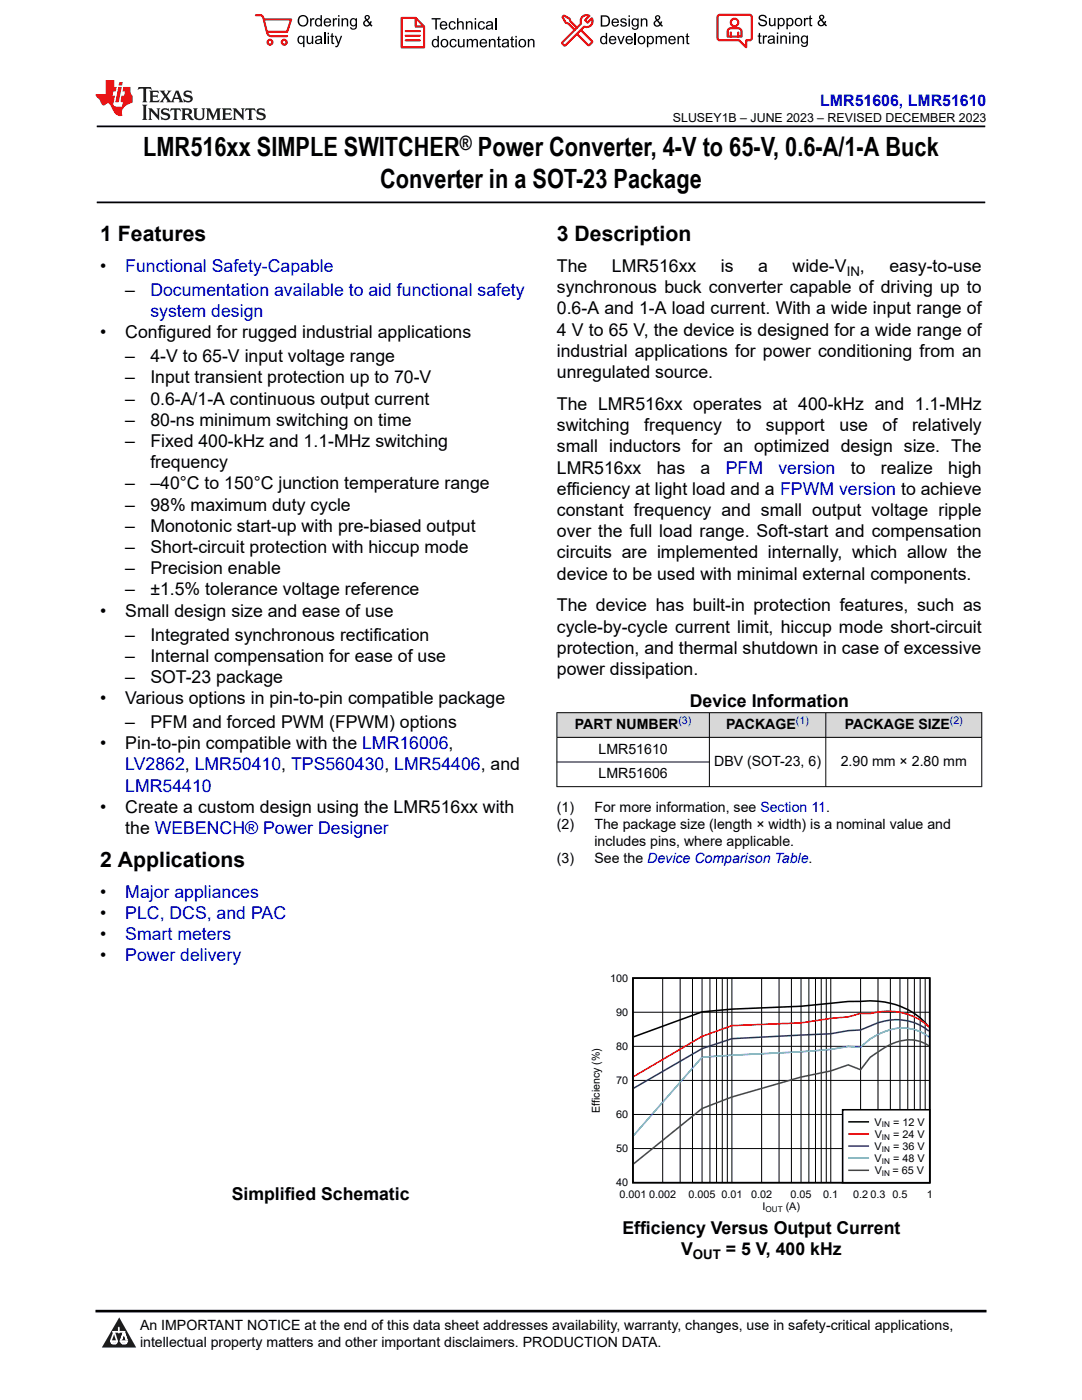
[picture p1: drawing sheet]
<svg xmlns="http://www.w3.org/2000/svg" width="216mm" height="279mm" viewBox="0 0 216 279" stroke-linecap="round" stroke-linejoin="round" font-family="sans-serif">
<path d="M19.3 25.2h177.3M19.3 40.4h177.3" fill="none" stroke="#000" stroke-width=".35"/>
<g fill="#d8d8d8">
<path d="M111.1 142.2h84.8v5h-84.8z" fill-rule="evenodd"/>
<path d="M111.2 142.3h30.3v4.8h-30.3z" fill-rule="evenodd"/>
<path d="M141.6 142.3h23.1v4.8h-23.1z" fill-rule="evenodd"/>
<path d="M164.8 142.3h31v4.8h-31z" fill-rule="evenodd"/>
</g>
<g fill="none" stroke="#000" stroke-width=".2">
<path d="M111.1 142.2h84.9M111.1 147.2h84.9M111.1 152.1h30.5M111.1 142.2v14.9M141.6 142.2v14.9M164.8 142.2v14.9M195.9 142.2v14.9M196 157h-84.9M132.2 195.2v40.8M135.7 195.2v40.8M138.2 195.2v40.8M140.1 195.2v40.8"/>
<path d="M141.7 195.2v40.8M143 195.2v40.8M144.1 195.2v40.8M145.1 195.2v40.8M146 195.2v40.8M152 195.2v40.8M155.5 195.2v40.8M157.9 195.2v40.8M159.8 195.2v40.8M161.4 195.2v40.8M162.7 195.2v40.8M163.9 195.2v40.8"/>
<path d="M164.9 195.2v40.8M165.8 195.2v40.8M171.7 195.2v40.8M175.2 195.2v40.8M177.7 195.2v40.8M179.6 195.2v40.8M181.1 195.2v40.8M182.5 195.2v40.8M183.6 195.2v40.8M184.6 195.2v40.8M126.3 215.6h59.2M126.3 208.8h59.2"/>
<path d="M126.3 202h59.2M126.3 229.2h59.2M126.3 222.4h59.2"/>
</g>
<path d="M126.3 195.2h59.2v40.8h-59.2zM185.4 205a15 15 0 0 0-13.7-5.2l-2.5 .1-9.4 .9-13.8 .6-5.9 .5-13.7 5" fill="none" stroke="#000" stroke-width=".31"/>
<path d="M185.4 204.9a12.4 12.4 0 0 0-11.8-2.6l-1.9-.1-2.5 .7-3.4 .3-6 .9-13.8 .6-5.9 2.1-13.7 8" fill="none" stroke="#f00" stroke-width=".31"/>
<path d="M185.4 205.8a10.7 10.7 0 0 0-11.8-1l-1.9 .7-2.5 .2-3.4 .6-19.8 1-5.9 2-13.7 7.9" fill="none" stroke="#156" stroke-width=".31"/>
<path d="M185.4 206.9a9.1 9.1 0 0 0-10.2-.5l-1.6 .9-1.9 1.7-2.5-.2-3.4 .6-6 .5-19.7 1.1-13.7 15.6" fill="none" stroke="#0bc" stroke-width=".31"/>
<path d="M185.4 208.7a7.3 7.3 0 0 0-7.7-.3l-4.1 2.6-1.9 2.5-2.5-1-3.4 1.2-6 1.3-13.8 3.9-5.9 2.3-13.7 11.1" fill="none" stroke="#286b49" stroke-width=".31"/>
<path d="M168.1 221.5h17.4v14.5h-17.4z" fill-rule="evenodd" fill="#fff"/>
<path d="M168.1 221.5h17.4v14.5h-17.4zM169.4 223.9h3.9" fill="none" stroke="#000" stroke-width=".31"/>
<path d="M169.4 226.3h3.9" fill="none" stroke="#f00" stroke-width=".31"/>
<path d="M169.4 228.7h3.9" fill="none" stroke="#156" stroke-width=".31"/>
<path d="M169.4 231.1h3.9" fill="none" stroke="#0bc" stroke-width=".31"/>
<path d="M169.4 233.6h3.9" fill="none" stroke="#286b49" stroke-width=".31"/>
<path d="M0 0h215.9v23.8h-215.9z" fill-rule="evenodd" fill="#fff"/>
<path d="M27.7 17.4l-.2 .6 .5-.3h.6v.1v2.2l-.2 .4h1l-.2-.4v-2.2v-.1h.5l.5 .3-.1-.6zM29.8 18.1l.2 .4v1.5l-.2 .4h1.9l.1-.6a1.08 1.08 0 0 1-1.3 .2v-.7h.6l.4 .2v-.6l-.4 .2h-.6v-.6l.2-.1a1 1 0 0 1 1 .2l-.1-.5zM31.8 18.1l1 1.1-1 1.2h.9l-.2-.2 .4-.7 .5 .7-.2 .2h1.6l-.2-.2 .1-.4h1l.1 .4-.1 .2h.9l-.2-.3-.8-2h-.5l-1 2.2-.8-1.1 .9-1.1h-.8l.2 .2-.5 .7-.3-.7 .1-.2zM35.2 18.5l.4 1h-.8zM36.8 18.2a.65 .65 0 0 0-.2 .7 .65 .65 0 0 0 .6 .5l.7 .2 .1 .2a.79 .79 0 0 1-.7 .4 .79 .79 0 0 1-.7-.5l.1 .7 .2-.1a.93 .93 0 0 0 1.1 .1 .93 .93 0 0 0 .4-1 1.46 1.46 0 0 0-1.2-.6l-.1-.3a1.09 1.09 0 0 1 1.2 .2l-.2-.6-.1 .1-.6-.2zM28.4 20.9l.2 .4v2.3l-.2 .3h1l-.2-.3v-2.3l.2-.4zM29.6 21.6l.2 .4v1.6l-.2 .3h.8l-.3-.3v-1.4l1.7 1.8v-2l.2-.4h-.8l.2 .2 .1 1.1-1.2-1.3zM32.3 21.8a.65 .65 0 0 0-.2 .7 .65 .65 0 0 0 .7 .4l.6 .2 .1 .2a.79 .79 0 0 1-.7 .4 .79 .79 0 0 1-.7-.5l.1 .7 .2-.1a.93 .93 0 0 0 1.1 .1 .93 .93 0 0 0 .4-.9 1.46 1.46 0 0 0-1.2-.6l-.1-.4a1.09 1.09 0 0 1 1.2 .2l-.2-.6-.1 .1-.6-.1zM34.1 21.6l-.1 .7a.63 .63 0 0 1 .7-.4l.1 1.7-.3 .3h1l-.2-.3v-1.7a.66 .66 0 0 1 .8 .4l-.1-.7zM36.2 21.6l.2 .4v1.6l-.2 .3h.9l-.2-.2v-.7h.5l.1 .2a.79 .79 0 0 0 1.2 .6l-1-.9a.61 .61 0 0 0 .6-.6 .61 .61 0 0 0-.5-.6zM36.9 21.9h.2a.47 .47 0 0 1 .5 .1 .47 .47 0 0 1 .1 .5l-.2 .2h-.6zM38.5 21.6l.2 .2a2.27 2.27 0 0 0 .4 2 1.04 1.04 0 0 0 1.7-.7v-1.3l.2-.2h-.8l.2 .4v1.1a.6 .6 0 0 1-.6 .6 .6 .6 0 0 1-.6-.6v-1.1l.3-.4zM41.1 21.6l.2 .4v1.6l-.2 .3h.7l-.2-.3v-1.5l.9 1.9 .8-1.9v1.5l-.2 .3h1l-.3-.3v-1.6l.3-.4h-.8l-.7 1.5-.7-1.5zM44.3 21.6l.2 .4v1.6l-.2 .3h1.9l.1-.5a1.09 1.09 0 0 1-1.3 .1v-.6h.6l.4 .1v-.6l-.4 .2h-.6v-.6l.2-.1a1.01 1.01 0 0 1 1 .3l-.1-.6zM46.4 21.6l.3 .4v1.6l-.3 .3h.8l-.2-.3v-1.4l1.6 1.8v-2l.2-.4h-.7l.2 .2v1.1l-1.2-1.3zM49 21.6l-.1 .7a.63 .63 0 0 1 .8-.4v1.7l-.3 .3h1l-.2-.3v-1.7a.66 .66 0 0 1 .8 .4l-.1-.7zM51.4 21.8a.65 .65 0 0 0-.2 .7 .65 .65 0 0 0 .6 .4l.6 .2 .2 .2a.79 .79 0 0 1-.8 .4 .79 .79 0 0 1-.6-.5l.1 .7 .2-.1a.93 .93 0 0 0 1 .1 .93 .93 0 0 0 .5-.9 1.46 1.46 0 0 0-1.3-.6l-.1-.4a1.09 1.09 0 0 1 1.3 .2l-.2-.6-.2 .1-.5-.1z" fill="#231f20"/>
<path d="M21.1 16v2.8h-2.1l.1 .3 .9 1a.95 .95 0 0 0 .9 .9 .59 .59 0 0 1 .6-.4 .59 .59 0 0 1 .5 .4l.4 .8a1.59 1.59 0 0 0 2.1 1.3 1.61 1.61 0 0 1 1-2.2l1-.4-.1-1.5a1.59 1.59 0 0 1-.4-1.6h-1.4l-.2 .9h.5l-.1 .8h-.5l-.2 1v.2l.4 .1-.2 .9h-.6a.73 .73 0 0 1-1.1-.7l.3-1.5h-.5l.2-.8h.5l.2-.9h-.5v-1.4zM23.6 17.4l-.6 3h.7l.6-3zM23.8 16.4l-.1 .7h.7l.1-.7z" fill="#ed1c24"/>
<g fill="#000">
<path d="M59.4 4.2a1.12 1.12 0 0 1 2.2 0 1.12 1.12 0 0 1-2.2 0zM59.9 3.5a.89 .89 0 0 0-.1 1.1 .89 .89 0 0 0 1.1 .4 .88 .88 0 0 0 .3-1.3 .88 .88 0 0 0-1.3-.2z" fill-rule="evenodd"/>
<path d="M59.5 7.3l.5-.2 .5 .3v-.3h.3v2.3h-.3v-.8a.74 .74 0 0 1-1 0 .74 .74 0 0 1-.1-1zM59.8 7.5a.57 .57 0 0 0-.2 .7 .57 .57 0 0 0 .8 .2 .57 .57 0 0 0 .1-.7 .57 .57 0 0 0-.7-.2z" fill-rule="evenodd"/>
<path d="M61.9 3.6h.2v.3l.2-.2 .3-.1 .2 .1-.1 .3a.36 .36 0 0 0-.5 0 .36 .36 0 0 0 0 .4v.9h-.3z" fill-rule="evenodd"/>
<path d="M61.2 7.1h.3v.9a.41 .41 0 0 0 .4 .6 .41 .41 0 0 0 .3-.6v-.9h.3v1.7h-.2v-.3a.58 .58 0 0 1-.7 .3 .58 .58 0 0 1-.4-.6z" fill-rule="evenodd"/>
<path d="M63 3.8l.5-.2 .5 .2v-.8h.2v2.3h-.2v-.2a.75 .75 0 0 1-1-.1 .75 .75 0 0 1-.1-1zM63.2 4a.57 .57 0 0 0-.1 .7 .57 .57 0 0 0 .8 .2 .57 .57 0 0 0 .1-.7 .57 .57 0 0 0-.8-.2z" fill-rule="evenodd"/>
<path d="M63 7.3a.74 .74 0 0 1 1-.1 .74 .74 0 0 1 .3 .9v.7h-.3v-.2a.57 .57 0 0 1-.8 .2 .57 .57 0 0 1-.2-.8l1-.3a.41 .41 0 0 0-.4-.4 .41 .41 0 0 0-.4 .4l-.3-.1zM63.2 8.2a.35 .35 0 0 0 .2 .5 .35 .35 0 0 0 .5-.3l.1-.4z" fill-rule="evenodd"/>
<path d="M65.4 6.5h.3v.3h-.3zM65.4 7.1h.3v1.7h-.3z" fill-rule="evenodd"/>
<path d="M64.8 3.8a.76 .76 0 0 1 .9-.1 .76 .76 0 0 1 .4 .8h-1.2a.47 .47 0 0 0 .3 .6 .47 .47 0 0 0 .6-.4l.3 .1a.82 .82 0 0 1-1.3 .3 .82 .82 0 0 1 0-1.3zM65 4l-.1 .3h.9l-.3-.4z" fill-rule="evenodd"/>
<path d="M66.4 3.6h.3v.3l.1-.2 .4-.1 .1 .1-.1 .3a.36 .36 0 0 0-.4 0 .36 .36 0 0 0-.1 .4v.9h-.3z" fill-rule="evenodd"/>
<path d="M66.1 6.7l.3-.1v.5h.3v.3h-.3v.9l.1 .2h.2v.3a.41 .41 0 0 1-.4-.1 .41 .41 0 0 1-.2-.4v-.9h-.2v-.3h.2z" fill-rule="evenodd"/>
<path d="M66.8 7.1h.3l.4 1.4 .5-1.4h.3l-.6 1.7a.57 .57 0 0 1-.8 .6v-.3a.37 .37 0 0 0 .5-.3z" fill-rule="evenodd"/>
<path d="M67.5 3h.2v.3h-.2zM67.5 3.6h.2v1.7h-.2z" fill-rule="evenodd"/>
<path d="M68.2 3.6h.2v.3a.58 .58 0 0 1 .7-.3 .58 .58 0 0 1 .4 .7v1h-.3v-1a.4 .4 0 0 0-.4-.5 .4 .4 0 0 0-.4 .6v.9h-.2z" fill-rule="evenodd"/>
<path d="M70 3.8l.5-.2 .5 .2v-.2h.2v1.5a.71 .71 0 0 1-.5 .8 .71 .71 0 0 1-.8-.5h.2a.46 .46 0 0 0 .6 .3 .46 .46 0 0 0 .3-.6 .78 .78 0 0 1-1.1-.2 .78 .78 0 0 1 .1-1.1zM70.2 4a.53 .53 0 0 0-.1 .8 .53 .53 0 0 0 .8 0 .54 .54 0 0 0 0-.7 .54 .54 0 0 0-.7-.1z" fill-rule="evenodd"/>
<path d="M72.9 3.1a.53 .53 0 0 1 .8 .1 .53 .53 0 0 1-.3 .8l.4 .5 .1-.3 .3 .1-.2 .5 .3 .3-.2 .2-.3-.3a.71 .71 0 0 1-1.2 .1 .71 .71 0 0 1 .4-1.1l-.3-.5zM73 3.5a.3 .3 0 0 0 .6 0 .3 .3 0 0 0-.6 0zM72.9 4.3a.45 .45 0 0 0 0 .7 .45 .45 0 0 0 .7-.2l-.5-.6z" fill-rule="evenodd"/>
<path d="M86.1 3.6h1.8v.3h-.7v2h-.3v-2h-.8z" fill-rule="evenodd"/>
<path d="M86.3 8l.5-.2 .5 .2v-.8h.3v2.2h-.3v-.2a.76 .76 0 0 1-1 0 .76 .76 0 0 1-.1-1zM86.6 8.1a.58 .58 0 0 0-.2 .8 .58 .58 0 0 0 .8 .2 .58 .58 0 0 0 .1-.8 .58 .58 0 0 0-.7-.2z" fill-rule="evenodd"/>
<path d="M88.2 7.9a.81 .81 0 0 1 1.1 .2 .81 .81 0 0 1-.2 1.1 .81 .81 0 0 1-1.1-.1l-.1-.8zM88.3 8.1a.57 .57 0 0 0 0 .9 .57 .57 0 0 0 .8 0 .57 .57 0 0 0 0-.8 .57 .57 0 0 0-.8-.1z" fill-rule="evenodd"/>
<path d="M88 4.4a.77 .77 0 0 1 .9-.1 .77 .77 0 0 1 .4 .8h-1.3a.48 .48 0 0 0 .4 .6 .48 .48 0 0 0 .6-.3h.3a.83 .83 0 0 1-1.3 .4 .83 .83 0 0 1 0-1.4zM88.2 4.6l-.2 .3h1l-.3-.4z" fill-rule="evenodd"/>
<path d="M89.7 4.4a.7 .7 0 0 1 1.2 .3l-.2 .1a.45 .45 0 0 0-.6-.3 .45 .45 0 0 0-.3 .6 .45 .45 0 0 0 .3 .6 .45 .45 0 0 0 .6-.4h.3a.76 .76 0 0 1-1.1 .6 .76 .76 0 0 1-.3-1.1z" fill-rule="evenodd"/>
<path d="M89.9 8a.7 .7 0 0 1 1.2 .3h-.3a.45 .45 0 0 0-.5-.3 .45 .45 0 0 0-.3 .6 .45 .45 0 0 0 .3 .6 .45 .45 0 0 0 .6-.4l.2 .1a.76 .76 0 0 1-1 .5 .76 .76 0 0 1-.4-1.1z" fill-rule="evenodd"/>
<path d="M91.2 3.6h.3v.8a.59 .59 0 0 1 .7-.2 .59 .59 0 0 1 .3 .7v1h-.2v-1a.4 .4 0 0 0-.5-.4 .4 .4 0 0 0-.3 .5v.9h-.3z" fill-rule="evenodd"/>
<path d="M91.4 7.8h.2v.9a.41 .41 0 0 0 .5 .5 .41 .41 0 0 0 .3-.5v-.9h.3v1.6h-.3v-.2a.58 .58 0 0 1-.7 .3 .58 .58 0 0 1-.3-.7z" fill-rule="evenodd"/>
<path d="M93 4.2h.2v.3a.59 .59 0 0 1 .7-.3 .59 .59 0 0 1 .4 .7v1h-.3v-1a.41 .41 0 0 0-.4-.5 .41 .41 0 0 0-.4 .6v.9h-.2z" fill-rule="evenodd"/>
<path d="M93.1 7.8h.3v.2a.56 .56 0 0 1 1 0 .54 .54 0 0 1 .6-.2 .54 .54 0 0 1 .4 .5v1.1h-.3v-1a.34 .34 0 0 0-.3-.4 .34 .34 0 0 0-.4 .3v1.1h-.3v-1a.38 .38 0 0 0-.5-.4 .38 .38 0 0 0-.2 .6v.8h-.3z" fill-rule="evenodd"/>
<path d="M94.7 3.6h.3v.3h-.3zM94.7 4.2h.3v1.7h-.3z" fill-rule="evenodd"/>
<path d="M95.5 4.4a.7 .7 0 0 1 1.3 .3l-.3 .1a.45 .45 0 0 0-.6-.3 .45 .45 0 0 0-.3 .6 .45 .45 0 0 0 .3 .6 .45 .45 0 0 0 .6-.4h.3a.76 .76 0 0 1-1.1 .6 .76 .76 0 0 1-.3-1.1z" fill-rule="evenodd"/>
<path d="M95.9 8a.77 .77 0 0 1 .9-.2 .77 .77 0 0 1 .4 .9h-1.2a.48 .48 0 0 0 .3 .5 .48 .48 0 0 0 .6-.3h.3a.83 .83 0 0 1-1.3 .4 .83 .83 0 0 1 0-1.3zM96.1 8.1l-.1 .4h.9l-.2-.5z" fill-rule="evenodd"/>
<path d="M97.5 7.8h.3v.2a.59 .59 0 0 1 .7-.2 .59 .59 0 0 1 .4 .6v1h-.3v-1a.41 .41 0 0 0-.5-.4 .41 .41 0 0 0-.3 .5v.9h-.3z" fill-rule="evenodd"/>
<path d="M97.1 4.4a.74 .74 0 0 1 1-.1 .74 .74 0 0 1 .3 .9v.7h-.3v-.2a.59 .59 0 0 1-.8 .2 .59 .59 0 0 1-.3-.8l1.1-.3a.42 .42 0 0 0-.4-.4 .42 .42 0 0 0-.5 .4l-.2-.1zM97.3 5.3a.36 .36 0 0 0 .2 .5 .36 .36 0 0 0 .5-.2l.1-.5z" fill-rule="evenodd"/>
<path d="M99.4 7.4l.2-.2v.6h.3v.2h-.3v1l.1 .2h.2l.1 .2a.41 .41 0 0 1-.5 0 .41 .41 0 0 1-.1-.4v-1h-.2v-.2h.2z" fill-rule="evenodd"/>
<path d="M100.3 8a.74 .74 0 0 1 .9-.2 .74 .74 0 0 1 .3 .9l.1 .7h-.3v-.2a.59 .59 0 0 1-.8 .3 .59 .59 0 0 1-.3-.8l1-.3a.42 .42 0 0 0-.3-.4 .42 .42 0 0 0-.5 .3h-.3zM100.5 8.8a.36 .36 0 0 0 .1 .5 .36 .36 0 0 0 .5-.2l.2-.5z" fill-rule="evenodd"/>
<path d="M102 7.4l.3-.2v.6h.3v.2h-.3v1l.1 .2h.2v.2a.41 .41 0 0 1-.5 0 .41 .41 0 0 1-.1-.4v-1h-.2v-.2h.2z" fill-rule="evenodd"/>
<path d="M102.8 7.2h.3v.3h-.3zM102.8 7.8h.3v1.6h-.3z" fill-rule="evenodd"/>
<path d="M103.7 7.9a.81 .81 0 0 1 1.1 .2 .81 .81 0 0 1-.1 1.1 .81 .81 0 0 1-1.2-.1v-.8zM103.9 8.1a.57 .57 0 0 0-.1 .9 .57 .57 0 0 0 .8 0 .57 .57 0 0 0 0-.8 .57 .57 0 0 0-.7-.1z" fill-rule="evenodd"/>
<path d="M105.3 7.8h.3v.2a.59 .59 0 0 1 .7-.2 .59 .59 0 0 1 .4 .6v1h-.3v-1a.41 .41 0 0 0-.5-.4 .41 .41 0 0 0-.3 .5v.9h-.3z" fill-rule="evenodd"/>
<path d="M119.9 3.1h.7a1.12 1.12 0 0 1 1.1 1.1 1.12 1.12 0 0 1-1 1.1h-.8zM120.2 3.3v1.7h.4a.86 .86 0 0 0 .8-.8 .86 .86 0 0 0-.8-.9z" fill-rule="evenodd"/>
<path d="M119.9 7.4l.5-.3 .5 .3v-.8h.2v2.2h-.2v-.2a.75 .75 0 0 1-1 0 .75 .75 0 0 1-.1-1zM120.1 7.5a.57 .57 0 0 0-.1 .8 .57 .57 0 0 0 .8 .2 .57 .57 0 0 0 .1-.8 .57 .57 0 0 0-.8-.2z" fill-rule="evenodd"/>
<path d="M121.7 7.4a.76 .76 0 0 1 .9-.2 .76 .76 0 0 1 .4 .9h-1.2a.47 .47 0 0 0 .3 .5 .47 .47 0 0 0 .6-.3h.3a.82 .82 0 0 1-1.3 .4 .82 .82 0 0 1 0-1.3zM121.9 7.5l-.1 .3h.9l-.3-.4z" fill-rule="evenodd"/>
<path d="M122.2 3.9a.76 .76 0 0 1 .9-.2 .76 .76 0 0 1 .4 .9h-1.2a.47 .47 0 0 0 .4 .5 .47 .47 0 0 0 .5-.3h.3a.82 .82 0 0 1-1.3 .4 .82 .82 0 0 1 0-1.3zM122.5 4l-.2 .3h.9l-.2-.4z" fill-rule="evenodd"/>
<path d="M123.9 3.8a.71 .71 0 0 1 1.1 .3h-.2a.32 .32 0 0 0-.4-.3 .32 .32 0 0 0-.3 .4h.1a.75 .75 0 0 1 .9 .8 .72 .72 0 0 1-.7 .3 .72 .72 0 0 1-.7-.5h.3a.36 .36 0 0 0 .4 .4 .36 .36 0 0 0 .3-.5 .8 .8 0 0 1-.9-.7z" fill-rule="evenodd"/>
<path d="M123.2 7.2h.3l.4 1.3 .5-1.3h.3l-.7 1.6h-.2z" fill-rule="evenodd"/>
<path d="M125.4 3.1h.3v.3h-.3zM125.4 3.7h.3v1.6h-.3z" fill-rule="evenodd"/>
<path d="M125 7.4a.76 .76 0 0 1 .9-.2 .76 .76 0 0 1 .4 .9h-1.2a.47 .47 0 0 0 .3 .5 .47 .47 0 0 0 .6-.3h.3a.82 .82 0 0 1-1.3 .4 .82 .82 0 0 1 0-1.3zM125.2 7.5l-.1 .3h.9l-.2-.4z" fill-rule="evenodd"/>
<path d="M126.2 3.9l.5-.3 .5 .3v-.2h.2v1.4a.71 .71 0 0 1-.5 .8 .71 .71 0 0 1-.8-.5l.2 .1a.46 .46 0 0 0 .6 .2 .46 .46 0 0 0 .3-.6 .78 .78 0 0 1-1.1-.1 .78 .78 0 0 1 .1-1.1zM126.4 4a.53 .53 0 0 0-.1 .8 .53 .53 0 0 0 .8 0 .54 .54 0 0 0 0-.7 .54 .54 0 0 0-.7-.1z" fill-rule="evenodd"/>
<path d="M127.5 7.3a.8 .8 0 0 1 1.1 .2 .8 .8 0 0 1-.1 1.1 .8 .8 0 0 1-1.2-.1v-.8zM127.7 7.5a.56 .56 0 0 0-.1 .9 .56 .56 0 0 0 .8-.1 .56 .56 0 0 0 0-.7 .56 .56 0 0 0-.7-.1z" fill-rule="evenodd"/>
<path d="M127.9 3.7h.2v.2a.58 .58 0 0 1 .7-.2 .58 .58 0 0 1 .4 .6v1h-.3v-1a.4 .4 0 0 0-.4-.4 .4 .4 0 0 0-.4 .5v.9h-.2z" fill-rule="evenodd"/>
<path d="M129.1 7.2h.2v.2a.72 .72 0 0 1 1-.1 .72 .72 0 0 1 .2 1 .64 .64 0 0 1-.5 .5 .64 .64 0 0 1-.6-.2v.8h-.3zM129.5 7.5a.56 .56 0 0 0-.2 .8 .56 .56 0 0 0 .8 .2 .56 .56 0 0 0 .1-.8 .56 .56 0 0 0-.7-.2z" fill-rule="evenodd"/>
<path d="M130.8 7.2h.3v.2a.55 .55 0 0 1 .9 0 .53 .53 0 0 1 .6-.3 .53 .53 0 0 1 .4 .6v1.1h-.2v-1a.34 .34 0 0 0-.3-.4 .34 .34 0 0 0-.4 .3v1.1h-.3v-1a.37 .37 0 0 0-.5-.4 .37 .37 0 0 0-.2 .6v.8h-.3z" fill-rule="evenodd"/>
<path d="M130.8 3.2a.53 .53 0 0 1 .9 .1 .53 .53 0 0 1-.4 .8l.4 .5 .2-.4 .2 .1-.2 .5 .4 .3-.2 .3-.3-.4a.71 .71 0 0 1-1.2 .1 .71 .71 0 0 1 .3-1.1l-.2-.5zM130.9 3.6a.3 .3 0 0 0 .6 0 .3 .3 0 0 0-.6 0zM130.9 4.3a.45 .45 0 0 0 0 .7 .45 .45 0 0 0 .7-.2l-.5-.6z" fill-rule="evenodd"/>
<path d="M133.6 7.4a.76 .76 0 0 1 .9-.2 .76 .76 0 0 1 .3 .9h-1.2a.47 .47 0 0 0 .4 .5 .47 .47 0 0 0 .6-.3h.2a.82 .82 0 0 1-1.2 .4 .82 .82 0 0 1 0-1.3zM133.8 7.5l-.2 .3h1l-.3-.4z" fill-rule="evenodd"/>
<path d="M135.2 7.2h.2v.2a.58 .58 0 0 1 .7-.2 .58 .58 0 0 1 .4 .6v1h-.3v-1a.4 .4 0 0 0-.4-.4 .4 .4 0 0 0-.3 .5v.9h-.3z" fill-rule="evenodd"/>
<path d="M137 6.8l.3-.2v.6h.2v.2h-.2v1v.2h.2l.1 .2a.41 .41 0 0 1-.5 0 .41 .41 0 0 1-.1-.5v-.9h-.2v-.2h.2z" fill-rule="evenodd"/>
<path d="M151.6 3.1a.88 .88 0 0 1 1.4 .5h-.3a.49 .49 0 0 0-.5-.5 .49 .49 0 0 0-.5 .6l.1 .1a1.06 1.06 0 0 1 1.2 1 .95 .95 0 0 1-.9 .4 .95 .95 0 0 1-.8-.7h.3a.58 .58 0 0 0 .6 .5 .58 .58 0 0 0 .5-.6l-.2-.1a.95 .95 0 0 1-1.1-.9z" fill-rule="evenodd"/>
<path d="M151.4 6.7l.3-.2v.6h.2v.2h-.2v1v.2h.2l.1 .2a.41 .41 0 0 1-.5 0 .41 .41 0 0 1-.1-.5v-.9h-.2v-.2h.2z" fill-rule="evenodd"/>
<path d="M152.2 7.1h.3v.2l.1-.2h.4h.1l-.1 .3a.36 .36 0 0 0-.4 0 .36 .36 0 0 0-.1 .5v.8h-.3z" fill-rule="evenodd"/>
<path d="M153.3 7.3a.74 .74 0 0 1 1-.2 .74 .74 0 0 1 .3 .9l.1 .7h-.3l-.1-.2a.57 .57 0 0 1-.8 .3 .57 .57 0 0 1-.1-.9l.9-.2a.41 .41 0 0 0-.4-.4 .41 .41 0 0 0-.4 .3h-.3zM153.5 8.1a.35 .35 0 0 0 .2 .5 .35 .35 0 0 0 .5-.2l.1-.5z" fill-rule="evenodd"/>
<path d="M153.4 3.6h.3v.9a.41 .41 0 0 0 .4 .5 .41 .41 0 0 0 .4-.5v-.9h.2v1.6h-.2v-.2a.58 .58 0 0 1-.7 .2 .58 .58 0 0 1-.4-.6z" fill-rule="evenodd"/>
<path d="M155 6.5h.3v.3h-.3zM155 7.1h.3v1.6h-.3z" fill-rule="evenodd"/>
<path d="M155.2 3.6h.2v.2a.72 .72 0 0 1 1-.1 .72 .72 0 0 1 .2 1 .64 .64 0 0 1-.5 .5 .64 .64 0 0 1-.6-.2v.8h-.3zM155.6 3.9a.56 .56 0 0 0-.2 .8 .56 .56 0 0 0 .8 .2 .56 .56 0 0 0 .1-.8 .56 .56 0 0 0-.7-.2z" fill-rule="evenodd"/>
<path d="M155.7 7.1h.3v.2a.58 .58 0 0 1 .7-.2 .58 .58 0 0 1 .3 .6v1h-.3v-1a.4 .4 0 0 0-.4-.4 .4 .4 0 0 0-.3 .5v.9h-.3z" fill-rule="evenodd"/>
<path d="M156.9 3.6h.3v.2a.72 .72 0 0 1 .9-.1 .72 .72 0 0 1 .2 1 .64 .64 0 0 1-.4 .5 .64 .64 0 0 1-.7-.2v.8h-.3zM157.3 3.9a.56 .56 0 0 0-.1 .8 .56 .56 0 0 0 .7 .2 .56 .56 0 0 0 .2-.8 .56 .56 0 0 0-.8-.2z" fill-rule="evenodd"/>
<path d="M157.4 6.5h.3v.3h-.3zM157.4 7.1h.3v1.6h-.3z" fill-rule="evenodd"/>
<path d="M158.1 7.1h.3v.2a.58 .58 0 0 1 .7-.2 .58 .58 0 0 1 .4 .6v1h-.3v-1a.4 .4 0 0 0-.5-.4 .4 .4 0 0 0-.3 .5v.9h-.3z" fill-rule="evenodd"/>
<path d="M158.8 3.7a.8 .8 0 0 1 1.1 .2 .8 .8 0 0 1-.1 1.1 .8 .8 0 0 1-1.1-.1l-.1-.8zM159 3.9a.56 .56 0 0 0-.1 .9 .56 .56 0 0 0 .9 0 .56 .56 0 0 0-.1-.8 .56 .56 0 0 0-.7-.1z" fill-rule="evenodd"/>
<path d="M160 7.3l.5-.2 .5 .2v-.2h.2v1.4a.71 .71 0 0 1-.5 .9 .71 .71 0 0 1-.9-.5h.3a.46 .46 0 0 0 .6 .2 .46 .46 0 0 0 .2-.6 .78 .78 0 0 1-1-.1 .78 .78 0 0 1 .1-1.1zM160.2 7.4a.53 .53 0 0 0-.1 .8 .53 .53 0 0 0 .8 0 .54 .54 0 0 0 0-.7 .54 .54 0 0 0-.7-.1z" fill-rule="evenodd"/>
<path d="M160.4 3.6h.3v.2l.1-.2h.4h.1l-.1 .3a.36 .36 0 0 0-.4 0 .36 .36 0 0 0-.1 .5v.8h-.3z" fill-rule="evenodd"/>
<path d="M161.5 3.2l.3-.2v.6h.3v.2h-.3v1v.2h.3v.2a.41 .41 0 0 1-.5 0 .41 .41 0 0 1-.1-.5v-.9h-.2v-.2h.2z" fill-rule="evenodd"/>
<path d="M163.6 3.1a.53 .53 0 0 1 .8 .1 .53 .53 0 0 1-.3 .8l.4 .5 .1-.3h.3l-.2 .5 .3 .3-.2 .3-.3-.3a.71 .71 0 0 1-1.2 .1 .71 .71 0 0 1 .4-1.2l-.3-.5zM163.7 3.5a.3 .3 0 0 0 .5 0 .3 .3 0 0 0-.5 0zM163.6 4.2a.45 .45 0 0 0 0 .8 .45 .45 0 0 0 .7-.3l-.5-.6z" fill-rule="evenodd"/>
</g>
<path d="M64.8 6.5v2.3M98.9 3.6v2.3M126.8 6.6v2.2" fill="none" stroke="#000" stroke-width=".28"/>
<g fill="none" stroke="#de0000" stroke-width=".42">
<path d="M51.1 3l1 .1a1.4 1.4 0 0 1 .6 1.2l.7 2.5a.95 .95 0 0 0 1.1 .4h2.8M52.7 3.9h5.4l-.8 2.4h-4M80.1 3.6h2.8v1.7h1.7v4.2h-4.5zM81 7.1h2.8M81 6.2h2.8M81 8.1h2.8M82.9 3.6l1.7 1.7M115.1 5.5l-1.3-1.2-.1-.5-1.2-.7-.3 .3 .7 1.1 .5 .2 1.3 1.3M115.9 6l2.2 2.2v.3l-.5 .5h-.3l-2.2-2.2zM115.9 6l.7-.7a1.19 1.19 0 0 0 1.3-.3 1.19 1.19 0 0 0 .2-1.4l-.9 .9-.4-.5 .8-.8a1.19 1.19 0 0 0-1.4 .1 1.19 1.19 0 0 0-.2 1.4l-3.8 3.7v.3l.3 .3h.3l2.3-2.2M143.2 3.2l.4-.2h6l.4 .2v4.4l-.2 .4-.9 .1v1.3l-1.4-1.3h-3.9l-.4-.3zM145.4 5.8l.4-.1h1.6a.61 .61 0 0 1 .6 .6v1h-2.8v-1z"/>
<path d="M145.8 6.5v.8M147.3 6.5v.8"/>
<circle cx="53.9" cy="8.4" r=".49"/>
<circle cx="56.7" cy="8.4" r=".49"/>
<circle cx="146.6" cy="4.5" r=".75"/>
</g>
<path d="M0 261.4h215.9v18h-215.9z" fill-rule="evenodd" fill="#fff"/>
<path d="M23.8 262.9l3.4 6h-6.9z" fill="#231f20"/>
<path d="M22.1 267.7h1.3l-.4 .5h-.3a.55 .55 0 0 1-.6-.5z" fill-rule="evenodd" fill="#fff"/>
<path d="M22.1 267.7h1.3l-.4 .5h-.3a.55 .55 0 0 1-.6-.5z" fill="none" stroke="#231f20" stroke-width=".34"/>
<path d="M22.1 267.7h1.3l-.4 .5h-.5zM22.6 265.8h.1M22.6 265.8h2.3zM23.7 265.9h.1M23.7 264.9v1zM24 267.7h.1" fill="none" stroke="#fff" stroke-width=".34"/>
<path d="M24.7 265.8l-.7 1.9z" fill="#fff"/>
<path d="M24.7 265.8l-.7 1.9z" fill="none" stroke="#fff" stroke-width=".34"/>
<path d="M24.7 265.8l.7 1.9z" fill="#fff"/>
<path d="M22.8 265.8l-.7 1.9zM22.8 265.8l.6 1.9zM24.7 265.8l.7 1.9zM25.3 267.7h.1" fill="none" stroke="#fff" stroke-width=".34"/>
<path d="M24.1 267.7h1.3a.65 .65 0 0 1-.6 .5 .65 .65 0 0 1-.7-.5z" fill-rule="evenodd" fill="#fff"/>
<path d="M24.1 267.7h1.3a.65 .65 0 0 1-.6 .5 .65 .65 0 0 1-.7-.5z" fill="none" stroke="#231f20" stroke-width=".34"/>
<path d="M24 267.7h.1M24.1 267.7h1.3l-.4 .5h-.5z" fill="none" stroke="#fff" stroke-width=".34"/>
<path d="M19 261.7h177.8" fill="none" stroke="#000" stroke-width=".53"/>
<g font-size="5.3">
<text x="28.6" y="31.2">LMR516xx SIMPLE SWITCHER Power Converter, 4-V to 65-V, 0.6-A/1-A Buck</text>
<text x="75.9" y="37.5">Converter in a SOT-23 Package</text>
</g>
<g font-size="4.2">
<text x="20" y="48.1">1 Features</text>
<text x="111.1" y="48.1">3 Description</text>
<text x="20" y="173">2 Applications</text>
</g>
<text font-size="4" x="91.8" y="29.9">®</text>
<g font-size="3.5">
<text x="20" y="54.3">•</text>
<text x="25" y="59">–</text>
<text x="111.1" y="54.3">The</text>
<text x="111.1" y="58.5">synchronous buck converter capable of driving up to</text>
<text x="122.1" y="54.3">LMR516xx</text>
<text x="143.9" y="54.3">is</text>
<text x="151.3" y="54.3">a</text>
<text x="158.2" y="54.3">wide-V</text>
<text x="171.6" y="54.3">,</text>
<text x="177.5" y="54.3">easy-to-use</text>
<text x="111.1" y="62.8">0.6-A and 1-A load current. With a wide input range of</text>
<text x="20" y="67.5">•</text>
<text x="25" y="67.5">Configured for rugged industrial applications</text>
<text x="111.1" y="71.2">industrial applications for power conditioning from an</text>
<text x="111.1" y="67">4 V to 65 V, the device is designed for a wide range of</text>
<text x="25" y="72.3">–</text>
<text x="25" y="76.5">–</text>
<text x="30" y="72.3">4-V to 65-V input voltage range</text>
<text x="30" y="76.5">Input transient protection up to 70-V</text>
<text x="111.1" y="75.5">unregulated source.</text>
<text x="25" y="80.7">–</text>
<text x="30" y="80.7">0.6-A/1-A continuous output current</text>
<text x="111.1" y="81.8">The LMR516xx operates at 400-kHz and 1.1-MHz</text>
<text x="25" y="85">–</text>
<text x="25" y="89.2">–</text>
<text x="30" y="85">80-ns minimum switching on time</text>
<text x="30" y="89.2">Fixed 400-kHz and 1.1-MHz switching</text>
<text x="111.1" y="86">switching</text>
<text x="128.6" y="86">frequency</text>
<text x="147" y="86">to</text>
<text x="152.8" y="86">support</text>
<text x="167.5" y="86">use</text>
<text x="176.1" y="86">of</text>
<text x="182" y="86">relatively</text>
<text x="30" y="93.4">frequency</text>
<text x="111.1" y="94.5">LMR516xx</text>
<text x="111.1" y="90.3">small inductors for an optimized design size. The</text>
<text x="131" y="94.5">has</text>
<text x="139.8" y="94.5">a</text>
<text x="169.8" y="94.5">to</text>
<text x="175.8" y="94.5">realize</text>
<text x="189.2" y="94.5">high</text>
<text x="25" y="97.7">–</text>
<text x="25" y="101.9">–</text>
<text x="30" y="97.7">–40°C to 150°C junction temperature range</text>
<text x="30" y="101.9">98% maximum duty cycle</text>
<text x="111.1" y="98.7">efficiency at light load and a FPWM version to achieve</text>
<text x="25" y="106.1">–</text>
<text x="30" y="106.1">Monotonic start-up with pre-biased output</text>
<text x="111.1" y="103">constant frequency and small output voltage ripple</text>
<text x="111.1" y="107.2">over the full load range. Soft-start and compensation</text>
<text x="25" y="110.4">–</text>
<text x="30" y="110.4">Short-circuit protection with hiccup mode</text>
<text x="111.1" y="111.4">circuits are implemented internally, which allow the</text>
<text x="25" y="114.6">–</text>
<text x="25" y="118.8">–</text>
<text x="30" y="114.6">Precision enable</text>
<text x="30" y="118.8">±1.5% tolerance voltage reference</text>
<text x="111.1" y="115.7">device to be used with minimal external components.</text>
<text x="20" y="123.1">•</text>
<text x="25" y="123.1">Small design size and ease of use</text>
<text x="111.1" y="122">The device has built-in protection features, such as</text>
<text x="25" y="127.8">–</text>
<text x="30" y="127.8">Integrated synchronous rectification</text>
<text x="111.1" y="130.5">protection, and thermal shutdown in case of excessive</text>
<text x="111.1" y="126.3">cycle-by-cycle current limit, hiccup mode short-circuit</text>
<text x="25" y="132.1">–</text>
<text x="25" y="136.3">–</text>
<text x="30" y="132.1">Internal compensation for ease of use</text>
<text x="30" y="136.3">SOT-23 package</text>
<text x="111.1" y="134.7">power dissipation.</text>
<text x="20" y="140.5">•</text>
<text x="25" y="140.5">Various options in pin-to-pin compatible package</text>
<text x="137.6" y="141.1">Device Information</text>
<text x="20" y="149.5">•</text>
<text x="25" y="145.3">–</text>
<text x="25" y="149.5">Pin-to-pin compatible with the LMR16006,</text>
<text x="30" y="145.3">PFM and forced PWM (FPWM) options</text>
<text x="20" y="162.2">•</text>
<text x="25" y="162.2">Create a custom design using the LMR516xx with</text>
<text x="25" y="166.5">the WEBENCH® Power Designer</text>
<text x="20" y="179.2">•</text>
<text x="20" y="183.4">•</text>
<text x="20" y="187.6">•</text>
<text x="20" y="191.9">•</text>
<text x="46.2" y="239.4">Simplified Schematic</text>
<text x="124.2" y="246.2">Efficiency Versus Output Current</text>
<text x="135.9" y="250.5">V</text>
<text x="144.8" y="250.5">= 5 V, 400 kHz</text>
</g>
<g font-size="3.5" fill="#00f">
<text x="25" y="54.3">Functional Safety-Capable</text>
<text x="30" y="59">Documentation available to aid functional safety</text>
<text x="30" y="63.3">system design</text>
<text x="144.8" y="94.5">PFM</text>
<text x="155.3" y="94.5">version</text>
<text x="25" y="153.8">LV2862, LMR50410, TPS560430, LMR54406, and</text>
<text x="25" y="158">LMR54410</text>
<text x="25" y="179.2">Major appliances</text>
<text x="25" y="183.4">PLC, DCS, and PAC</text>
<text x="25" y="187.6">Smart meters</text>
<text x="25" y="191.9">Power delivery</text>
</g>
<text font-size="3.2" fill="#00f" x="163.7" y="21.1">LMR51606, LMR51610</text>
<g font-size="2.8">
<text x="114.7" y="145.5">PART NUMBER</text>
<text x="144.9" y="145.5">PACKAGE</text>
<text x="168.6" y="145.5">PACKAGE SIZE</text>
<text x="119.4" y="150.4">LMR51610</text>
<text x="119.4" y="155.3">LMR51606</text>
<text x="142.5" y="152.9">DBV (SOT-23, 6)</text>
<text x="167.8" y="152.9">2.90 mm × 2.80 mm</text>
<text x="111.1" y="162.1">(1)</text>
<text x="111.1" y="165.5">(2)</text>
<text x="118.6" y="162.1">For more information, see Section 11.</text>
<text x="118.6" y="165.5">The package size (length × width) is a nominal value and</text>
<text x="111.1" y="172.3">(3)</text>
<text x="118.6" y="168.9">includes pins, where applicable.</text>
<text x="118.6" y="172.3">See the Device Comparison Table.</text>
<text x="27.9" y="265.5">An IMPORTANT NOTICE at the end of this data sheet addresses availability, warranty, changes, use in safety-critical applications,</text>
<text x="27.9" y="268.9">intellectual property matters and other important disclaimers. PRODUCTION DATA.</text>
</g>
<g font-size="2.6">
<text x="168.9" y="55">IN</text>
<text x="138.3" y="251.2">OUT</text>
</g>
<text font-size="2.5" x="134.3" y="24.3">SLUSEY1B – JUNE 2023 – REVISED DECEMBER 2023</text>
<text font-size="2.2" x="119.7" y="222.1" transform="rotate(-90 119.7 222.1)">Efficiency (%)</text>
<g font-size="2.1" fill="#00f">
<text x="135.4" y="144.6">(3)</text>
<text x="158.8" y="144.6">(1)</text>
<text x="189.5" y="144.6">(2)</text>
</g>
<g font-size="2.1">
<text x="121.7" y="195.9">100</text>
<text x="122.9" y="202.7">90</text>
<text x="122.9" y="209.5">80</text>
<text x="122.9" y="216.3">70</text>
<text x="122.9" y="223.1">60</text>
<text x="174.5" y="224.6">V</text>
<text x="174.5" y="227.1">V</text>
<text x="178.2" y="227.1">= 24 V</text>
<text x="178.2" y="224.6">= 12 V</text>
<text x="122.9" y="229.9">50</text>
<text x="174.5" y="231.9">V</text>
<text x="174.5" y="229.5">V</text>
<text x="178.2" y="229.5">= 36 V</text>
<text x="178.2" y="231.9">= 48 V</text>
<text x="122.9" y="236.7">40</text>
<text x="123.6" y="239.1">0.001</text>
<text x="129.5" y="239.1">0.002</text>
<text x="137.4" y="239.1">0.005</text>
<text x="143.9" y="239.1">0.01</text>
<text x="149.9" y="239.1">0.02</text>
<text x="157.7" y="239.1">0.05</text>
<text x="164.3" y="239.1">0.1</text>
<text x="170.2" y="239.1">0.2</text>
<text x="173.7" y="239.1">0.3</text>
<text x="174.5" y="234.3">V</text>
<text x="178.1" y="234.3">= 65 V</text>
<text x="178.1" y="239.1">0.5</text>
<text x="184.9" y="239.1">1</text>
<text x="152.1" y="241.6">I</text>
<text x="156.8" y="241.6">(A)</text>
</g>
<g font-size="1.6">
<text x="176" y="227.4">IN</text>
<text x="176" y="225">IN</text>
<text x="176" y="232.3">IN</text>
<text x="176" y="229.8">IN</text>
<text x="176" y="234.7">IN</text>
<text x="152.7" y="241.9">OUT</text>
</g>
</svg>
